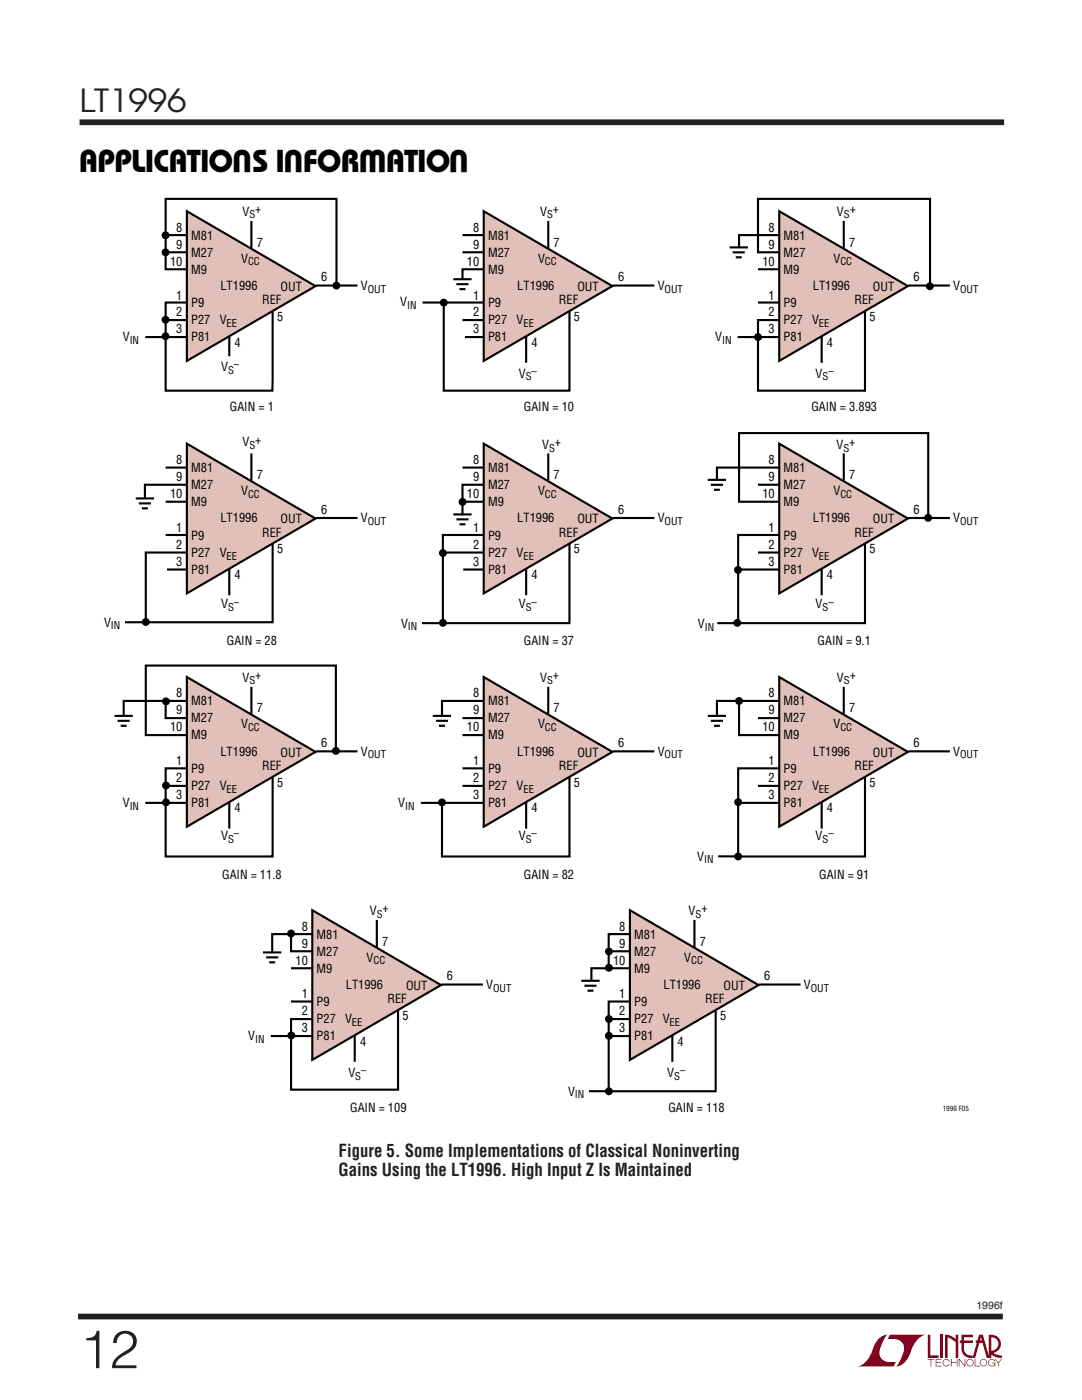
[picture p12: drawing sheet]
<svg xmlns="http://www.w3.org/2000/svg" width="216mm" height="279mm" viewBox="0 0 216 279" stroke-linecap="round" stroke-linejoin="round" font-family="sans-serif">
<g fill="#81031f">
<path d="M185.1 266.4h.5v4.1h1.7v.5h-2.2z"/>
<path d="M175.6 267l.5-.4 1-.2a5.2 5.2 0 0 0-1.6 4.2 2.65 2.65 0 0 0 3.3 1.2l-.5 .9h-7.2a5 5 0 0 0 3.2-3.9l.4-.8z"/>
<path d="M177.6 266.4h7.1a5 5 0 0 0-3.1 3.8 3.3 3.3 0 0 1-2.8 2.5 5.2 5.2 0 0 0 1.5-4.2 2.65 2.65 0 0 0-3.2-1.3z"/>
<path d="M187.7 266.4h.5v4.6h-.5z"/>
<path d="M188.6 266.4l1.1 .2 1 .6v-.8h.5v4.6h-.5v-3.1l-1.6-1v4.1h-.5z"/>
<path d="M185.1 271.2h1.3v.1h-.6v1.4h-.1v-1.4h-.6z"/>
<path d="M186.7 271.2h1.1v.1h-1v.6h1v.1h-1v.6h1.1v.1h-1.2z"/>
<path d="M189.8 271.2h.1v.7h1v-.7h.2v1.5h-.2v-.7h-1v.7h-.1z"/>
<path d="M191.3 271.2h.2l1 1.3v-1.3h.1v1.5h-.1l-1.1-1.3v1.3h-.1z"/>
<path d="M194.5 271.2h.1v1.4h1v.1h-1.1z"/>
<path d="M198.5 271.2h.2l.5 .8 .5-.8h.2l-.6 .9v.6h-.2v-.6z"/>
<path d="M191.8 266.4h2.3v.5h-1.7v.6h1.7v.5h-1.7v1.2a1.35 1.35 0 0 0 1.7 1.3v.5l1.3-4.6h.7l1.2 4.2v-4.2a1.88 1.88 0 0 1 2.4 1.3 1.88 1.88 0 0 1-1.5 2.3l.8 .4 .9 .1v.5h-.4a3.4 3.4 0 0 1-1.9-.8v-.6a1.37 1.37 0 0 0 1.6-1.3 1.37 1.37 0 0 0-1.4-1.4v4.1h-.9l-.8-3h-1.4v-.5h1.2l-.2-.6-1.1 4.1a2.1 2.1 0 0 1-2.7-1.3l-.1-1.7h-.3v-.5h.3z"/>
<path d="M193 271.4a.74 .74 0 0 1 1.2 .1 .74 .74 0 0 1-.4 1.1 .74 .74 0 0 1-1-.6h.2a.6 .6 0 0 0 .8 .5 .6 .6 0 0 0 .2-1 .6 .6 0 0 0-1 .2v.3h-.2z"/>
<path d="M195.7 271.4a.74 .74 0 0 1 1.2 .1 .74 .74 0 0 1-.4 1.1 .74 .74 0 0 1-1-.6h.1a.6 .6 0 0 0 .9 .5 .6 .6 0 0 0 .2-1 .6 .6 0 0 0-1 .2l-.1 .3h-.1z"/>
<path d="M197.3 271.4a.73 .73 0 0 1 1.3 .3h-.2a.6 .6 0 0 0-.9-.2 .6 .6 0 0 0 .1 1 .6 .6 0 0 0 .9-.4h-.5v-.1h.6v.7h-.1v-.3a.74 .74 0 0 1-1.1 .1 .74 .74 0 0 1-.1-1.1z"/>
<path d="M188.3 271.4a.73 .73 0 0 1 1.2 .4h-.1a.6 .6 0 0 0-.9-.3 .6 .6 0 0 0-.1 .9 .6 .6 0 0 0 1-.2h.1a.74 .74 0 0 1-1.1 .4 .74 .74 0 0 1-.1-1.2z"/>
</g>
<path d="M15.9 24.4h184.5M15.6 262.7h184.5" fill="none" stroke="#1f221e" stroke-width="1.1" stroke-linecap="butt"/>
<g fill="none" stroke="#000" stroke-width=".42">
<path d="M37.2 60.4h-4.1v17.6h21.2l.1-16.1M45.8 67v4.1M88.5 60.3v17.7h25.1v-16.1M105 67v5.4M164 67v5.4M172.6 61.9v16.1h-21.3v-10.7M45.8 113.4v5.4M54.4 108.3v15.9h-25.3v-13.9h8.1M96.4 106.8h-8v17.6h25.2v-16.1M105 113.4v5.4M155.4 106.8h-8.1v17.6h25.3v-16.1M164 113.4v5.4"/>
<path d="M45.8 160v5.4M54.4 154.9v16h-21.3v-10.7M105 160v5.4M113.6 154.9v16h-25.4v-10.7M155.4 153.3h-8.1v17.6h25.3v-16M164 160v5.4M125.6 199.9h-4.1v17.9h21.3v-16.4M70.8 206.5v5.4M79.4 201.4v16.1h-21.3v-14.1h4.1M134.2 206.5v5.4"/>
</g>
<g fill="#000">
<circle cx="33" cy="47" r=".79"/>
<circle cx="33" cy="50.4" r=".79"/>
<circle cx="67.1" cy="57" r=".79"/>
<circle cx="185.5" cy="57.1" r=".79"/>
<circle cx="33" cy="67.1" r=".79"/>
<circle cx="33" cy="63.8" r=".79"/>
<circle cx="88.5" cy="60.4" r=".79"/>
<circle cx="151.3" cy="67.3" r=".79"/>
<circle cx="88.4" cy="110.4" r=".79"/>
<circle cx="92.3" cy="100.2" r=".79"/>
<circle cx="147.3" cy="113.7" r=".79"/>
<circle cx="185.2" cy="103.3" r=".79"/>
<circle cx="33.1" cy="140" r=".79"/>
<circle cx="88.4" cy="124.3" r=".79"/>
<circle cx="147.1" cy="124.3" r=".79"/>
<circle cx="147.5" cy="139.9" r=".79"/>
<circle cx="33.1" cy="156.8" r=".79"/>
<circle cx="67" cy="149.9" r=".79"/>
<circle cx="33.1" cy="160.1" r=".79"/>
<circle cx="88.2" cy="160.1" r=".79"/>
<circle cx="58.1" cy="186.3" r=".79"/>
<circle cx="121.5" cy="189.9" r=".79"/>
<circle cx="121.5" cy="193.1" r=".79"/>
<circle cx="58.1" cy="206.6" r=".79"/>
</g>
<path d="M37.3 42.1l25.7 15-25.7 14.9z" fill="#e0c0b8"/>
<g fill="none" stroke="#000" stroke-width=".42">
<path d="M33.1 46.9h4.1M37.2 53.7h-4.1v-14h34v17.2M37.2 50.3h-4.2M37.3 42.1l25.7 15-25.7 14.9zM50.2 44.1v5.4M63 57h8.3M90.5 55.7h3.6M91.1 56.7h2.4M91.7 57.7h1.2M145.6 49.4h3.6M146.2 50.4h2.4M146.8 51.4h1.2"/>
<path d="M29 67.3h8.2M33.1 63.9h4.1M27.1 99.5h3.6M141.2 95.8h3.7M141.8 96.8h2.5M142.5 97.7h1.1M27.7 100.5h2.4M28.3 101.4h1.2M90.5 102.7h3.6M91.1 103.7h2.4M91.7 104.6h1.2M22.8 142.9h3.7"/>
<path d="M23.5 143.9h2.4M24.1 144.8h1.2M86.4 142.9h3.6M87 143.9h2.4M87.6 144.8h1.2M141.2 142.9h3.7M141.8 143.9h2.5M142.5 144.8h1.1M52.5 190.1h3.6M53.1 191.1h2.4M53.7 192.1h1.2M116 195.7h3.6"/>
<path d="M116.6 196.7h2.4M117.2 197.7h1.2"/>
</g>
<path d="M92.3 55.7v2.3M147.4 49.4v2.2M28.9 99.5v2.2M143.1 95.8v2.2M92.3 102.7v2.2M24.7 142.9v2.2M88.2 142.9v2.2M143.1 142.9v2.2M54.3 190.1v2.2M117.8 195.8v2.2" fill="none" stroke="#fff" stroke-width=".97" stroke-linecap="butt"/>
<path d="M96.5 42.1l25.7 15-25.7 14.9z" fill="#e0c0b8"/>
<path d="M92.3 46.9h4.1M96.4 53.7h-4.1v2M96.4 50.3h-4.1M96.5 42.1l25.7 15-25.7 14.9zM109.4 44.1v5.4M122.3 57h8.3M84.3 60.4h12.1M92.3 63.9h4.1M92.8 67.3h3.6" fill="none" stroke="#000" stroke-width=".42"/>
<path d="M155.5 42.1l25.7 15-25.7 14.9z" fill="#e0c0b8"/>
<path d="M151.3 53.7h4.1M155.4 46.9h-7.9v2.5M155.4 50.3h-4.1v-10.6h34.3v17.3M155.5 42.1l25.7 15-25.7 14.9zM168.4 44.1v5.4M181.2 57h8.3M147.2 67.3h8.2M151.3 60.4h4.1M155.4 63.9h-4.1v3.4" fill="none" stroke="#000" stroke-width=".42"/>
<path d="M37.3 88.5l25.7 15-25.7 14.9z" fill="#e0c0b8"/>
<path d="M33.1 93.3h4.1M37.2 96.7h-8.3v2.8M37.3 88.5l25.7 15-25.7 14.9zM50.2 90.5v5.4M33.1 100.1h4.1M33.1 106.8h4.1M33.3 113.7h3.9M63 103.4h8.3" fill="none" stroke="#000" stroke-width=".42"/>
<path d="M96.5 88.5l25.7 15-25.7 14.9z" fill="#e0c0b8"/>
<path d="M92.3 93.3h4.1M96.4 96.7h-4.1v6.1M96.5 88.5l25.7 15-25.7 14.9zM109.4 90.5v5.4M88.4 110.3h8M92.3 100.1h4.1M92.4 113.7h4M122.3 103.4h8.3" fill="none" stroke="#000" stroke-width=".42"/>
<path d="M155.5 88.5l25.7 15-25.7 14.9z" fill="#e0c0b8"/>
<g fill="none" stroke="#000" stroke-width=".42">
<path d="M155.4 93.3h-12.3v2.5M155.4 96.7h-4.1M155.5 88.5l25.7 15-25.7 14.9zM168.4 90.5v5.4M147.3 113.7h8.1M151.3 110.3h4.1M155.4 100.1h-7.9v-13.7h37.7v17.1M181.2 103.4h8.3M24.9 124.2h4.2M84.2 124.4h4.2M143.1 124.4h4.2M143.3 170.9h4.2"/>
<path d="M117.5 217.8h4.2"/>
</g>
<g fill="#000">
<circle cx="29.1" cy="124.1" r=".79"/>
<circle cx="147.3" cy="170.9" r=".79"/>
<circle cx="147.3" cy="160.1" r=".79"/>
<circle cx="121.5" cy="206.7" r=".79"/>
<circle cx="121.5" cy="217.8" r=".79"/>
<circle cx="121.5" cy="203.4" r=".79"/>
</g>
<path d="M37.3 135.1l25.7 15-25.7 14.9z" fill="#e0c0b8"/>
<path d="M33.1 139.9v3.4h4.1M37.2 139.9h-12.5v3M37.3 135.1l25.7 15-25.7 14.9zM50.2 137.1v5.4M33.1 156.8h4.1M37.2 146.7h-8.1v-13.9h37.9v17.1M37.2 153.3h-4.1v6.9M63 149.9h8.3M29 160.2h8.2" fill="none" stroke="#000" stroke-width=".42"/>
<path d="M96.5 135.1l25.7 15-25.7 14.9z" fill="#e0c0b8"/>
<path d="M96.4 139.9h-8.2v3.2M96.5 135.1l25.7 15-25.7 14.9zM109.4 137.1v5.4M92.3 143.3h4.1M92.3 146.7h4.1M92.3 156.8h4.1M92.3 153.3h4.1M122.3 149.9h8.3M84 160.2h12.4" fill="none" stroke="#000" stroke-width=".42"/>
<path d="M155.5 135.1l25.7 15-25.7 14.9z" fill="#e0c0b8"/>
<path d="M147.5 139.9v6.8h7.9M155.5 135.1l25.7 15-25.7 14.9zM155.5 139.9h-12.4v3.2M168.4 137.1v5.4M151.3 143.3h4.1M151.3 156.8h4.1M181.2 149.9h8.3M147.2 160.2h8.2" fill="none" stroke="#000" stroke-width=".42"/>
<path d="M62.3 181.7l25.7 14.9-25.7 14.9z" fill="#e0c0b8"/>
<path d="M58.1 186.4v3.4h4.1M58.1 193.2h4.1M58.1 199.9h4.1M62.2 186.4h-7.9v3.7M62.3 181.7l25.7 14.9-25.7 14.9zM75.2 183.6v5.4M88.1 196.5h8.3M54 206.8h8.2" fill="none" stroke="#000" stroke-width=".42"/>
<path d="M125.7 181.7l25.7 14.9-25.7 14.9z" fill="#e0c0b8"/>
<path d="M121.5 189.8h4.1M125.6 186.4h-4.1v6.9M125.6 193.2h-7.6v2.7M125.7 181.7l25.7 14.9-25.7 14.9zM138.6 183.6v5.4M151.4 196.5h8.3M121.5 203.4h4.1M121.5 206.8h4.1" fill="none" stroke="#000" stroke-width=".42"/>
<text font-size="10.6" fill="#1f221e" x="16" y="273">12</text>
<text font-size="6.3" fill="#1f221e" x="15.9" y="22.4">LT1996</text>
<g font-size="6.3">
<text x="50.2" y="30" transform="rotate(-180 50.2 30)">U</text>
<text x="60.5" y="30" transform="rotate(-180 60.5 30)">U</text>
<text x="77.2" y="30" transform="rotate(-180 77.2 30)">W</text>
<text x="93.5" y="30" transform="rotate(-180 93.5 30)">U</text>
<text x="15.7" y="34.4">APPLICATIO S I FOR</text>
<text x="77" y="34.4">ATIO</text>
</g>
<g font-size="3.5" fill="#1f221e">
<text x="67.6" y="230.8">Figure 5. Some Implementations of Classical Noninverting</text>
<text x="67.6" y="234.7">Gains Using the LT1996. High Input Z Is Maintained</text>
</g>
<g font-size="2.5">
<text x="35.2" y="46.2">8</text>
<text x="38.2" y="47.8">M81</text>
<text x="48.4" y="43">V +</text>
<text x="94.4" y="46.2">8</text>
<text x="97.4" y="47.8">M81</text>
<text x="107.8" y="43">V +</text>
<text x="153.4" y="46.2">8</text>
<text x="156.4" y="47.8">M81</text>
<text x="167" y="43">V +</text>
<text x="33.9" y="53">10</text>
<text x="35.2" y="49.6">9</text>
<text x="38.2" y="51.2">M27</text>
<text x="48.1" y="52.4">V</text>
<text x="51.2" y="49.2">7</text>
<text x="93.2" y="53">10</text>
<text x="94.4" y="49.6">9</text>
<text x="97.4" y="51.2">M27</text>
<text x="107.4" y="52.4">V</text>
<text x="110.5" y="49.2">7</text>
<text x="152.1" y="53">10</text>
<text x="153.4" y="49.6">9</text>
<text x="156.4" y="51.2">M27</text>
<text x="166.3" y="52.4">V</text>
<text x="169.4" y="49.2">7</text>
<text x="35.2" y="59.8">1</text>
<text x="38.2" y="54.6">M9</text>
<text x="44" y="57.9">LT1996</text>
<text x="56" y="58">OUT</text>
<text x="64.1" y="56.1">6</text>
<text x="72" y="57.9">V</text>
<text x="94.4" y="59.8">1</text>
<text x="97.4" y="54.6">M9</text>
<text x="103.2" y="57.9">LT1996</text>
<text x="115.2" y="58">OUT</text>
<text x="123.3" y="56.1">6</text>
<text x="131.2" y="57.9">V</text>
<text x="153.4" y="59.8">1</text>
<text x="156.4" y="54.6">M9</text>
<text x="162.2" y="57.9">LT1996</text>
<text x="174.2" y="58">OUT</text>
<text x="182.3" y="56.1">6</text>
<text x="190.2" y="57.9">V</text>
<text x="35.2" y="63.2">2</text>
<text x="38.2" y="61.4">P9</text>
<text x="38.2" y="64.7">P27</text>
<text x="43.8" y="64.7">V</text>
<text x="52.3" y="60.7">REF</text>
<text x="55.3" y="64">5</text>
<text x="79.9" y="61">V</text>
<text x="94.4" y="63.2">2</text>
<text x="97.4" y="61.4">P9</text>
<text x="97.4" y="64.7">P27</text>
<text x="103.1" y="64.7">V</text>
<text x="111.5" y="60.7">REF</text>
<text x="114.5" y="64">5</text>
<text x="153.4" y="63.2">2</text>
<text x="156.4" y="61.4">P9</text>
<text x="156.4" y="64.7">P27</text>
<text x="162" y="64.7">V</text>
<text x="170.5" y="60.7">REF</text>
<text x="173.5" y="64">5</text>
<text x="24.5" y="68.1">V</text>
<text x="35.2" y="66.5">3</text>
<text x="38.2" y="68.1">P81</text>
<text x="46.8" y="69.2">4</text>
<text x="94.4" y="66.5">3</text>
<text x="97.4" y="68.1">P81</text>
<text x="106" y="69.2">4</text>
<text x="142.7" y="68.1">V</text>
<text x="153.4" y="66.5">3</text>
<text x="156.4" y="68.1">P81</text>
<text x="165" y="69.2">4</text>
<text x="44.1" y="74">V</text>
<text x="103.5" y="75.4">V</text>
<text x="162.7" y="75.4">V</text>
<text x="45.9" y="82">GAIN = 1</text>
<text x="104.5" y="82">GAIN = 10</text>
<text x="161.9" y="82">GAIN = 3.893</text>
<text x="48.4" y="89.1">V +</text>
<text x="108.2" y="89.6">V +</text>
<text x="166.9" y="89.6">V +</text>
<text x="35.2" y="92.6">8</text>
<text x="38.2" y="94.2">M81</text>
<text x="51.2" y="95.6">7</text>
<text x="94.4" y="92.6">8</text>
<text x="97.4" y="94.2">M81</text>
<text x="110.5" y="95.6">7</text>
<text x="153.4" y="92.6">8</text>
<text x="156.4" y="94.2">M81</text>
<text x="169.4" y="95.6">7</text>
<text x="33.9" y="99.4">10</text>
<text x="35.2" y="96">9</text>
<text x="38.2" y="97.6">M27</text>
<text x="38.2" y="101">M9</text>
<text x="48.1" y="98.8">V</text>
<text x="93.2" y="99.4">10</text>
<text x="94.4" y="96">9</text>
<text x="97.4" y="97.6">M27</text>
<text x="97.4" y="101">M9</text>
<text x="107.4" y="98.8">V</text>
<text x="152.1" y="99.4">10</text>
<text x="153.4" y="96">9</text>
<text x="156.4" y="97.6">M27</text>
<text x="156.4" y="101">M9</text>
<text x="166.3" y="98.8">V</text>
<text x="35.2" y="106.2">1</text>
<text x="38.2" y="107.8">P9</text>
<text x="44" y="104.3">LT1996</text>
<text x="52.3" y="107.1">REF</text>
<text x="56" y="104.4">OUT</text>
<text x="64.1" y="102.5">6</text>
<text x="72" y="104.3">V</text>
<text x="94.4" y="106.2">1</text>
<text x="97.4" y="107.8">P9</text>
<text x="103.2" y="104.3">LT1996</text>
<text x="111.5" y="107.1">REF</text>
<text x="115.2" y="104.4">OUT</text>
<text x="123.3" y="102.5">6</text>
<text x="131.2" y="104.3">V</text>
<text x="153.4" y="106.2">1</text>
<text x="156.4" y="107.8">P9</text>
<text x="162.2" y="104.3">LT1996</text>
<text x="170.5" y="107.1">REF</text>
<text x="174.2" y="104.4">OUT</text>
<text x="182.3" y="102.5">6</text>
<text x="190.2" y="104.3">V</text>
<text x="35.2" y="109.6">2</text>
<text x="35.2" y="112.9">3</text>
<text x="38.2" y="111.1">P27</text>
<text x="43.8" y="111.1">V</text>
<text x="55.3" y="110.4">5</text>
<text x="94.4" y="109.6">2</text>
<text x="94.4" y="112.9">3</text>
<text x="97.4" y="111.1">P27</text>
<text x="103.1" y="111.1">V</text>
<text x="114.5" y="110.4">5</text>
<text x="153.4" y="109.6">2</text>
<text x="153.4" y="112.9">3</text>
<text x="156.4" y="111.1">P27</text>
<text x="162" y="111.1">V</text>
<text x="173.5" y="110.4">5</text>
<text x="38.2" y="114.5">P81</text>
<text x="46.8" y="115.5">4</text>
<text x="97.4" y="114.5">P81</text>
<text x="106" y="115.5">4</text>
<text x="156.4" y="114.5">P81</text>
<text x="165" y="115.5">4</text>
<text x="20.8" y="125.1">V</text>
<text x="44.1" y="121.4">V</text>
<text x="80" y="125.3">V</text>
<text x="103.5" y="121.4">V</text>
<text x="139.3" y="125.4">V</text>
<text x="162.7" y="121.4">V</text>
<text x="45.3" y="128.8">GAIN = 28</text>
<text x="104.5" y="128.8">GAIN = 37</text>
<text x="163.1" y="128.8">GAIN = 9.1</text>
<text x="48.4" y="136">V +</text>
<text x="107.8" y="136">V +</text>
<text x="167" y="136">V +</text>
<text x="35.2" y="139.2">8</text>
<text x="35.2" y="142.6">9</text>
<text x="38.2" y="140.8">M81</text>
<text x="51.2" y="142.2">7</text>
<text x="94.4" y="139.2">8</text>
<text x="94.4" y="142.6">9</text>
<text x="97.4" y="140.8">M81</text>
<text x="110.5" y="142.2">7</text>
<text x="153.4" y="139.2">8</text>
<text x="153.4" y="142.6">9</text>
<text x="156.4" y="140.8">M81</text>
<text x="169.4" y="142.2">7</text>
<text x="33.9" y="146">10</text>
<text x="38.2" y="144.2">M27</text>
<text x="38.2" y="147.5">M9</text>
<text x="48.1" y="145.4">V</text>
<text x="64.1" y="149.1">6</text>
<text x="93.2" y="146">10</text>
<text x="97.4" y="144.2">M27</text>
<text x="97.4" y="147.5">M9</text>
<text x="107.4" y="145.4">V</text>
<text x="123.3" y="149.1">6</text>
<text x="152.1" y="146">10</text>
<text x="156.4" y="144.2">M27</text>
<text x="156.4" y="147.5">M9</text>
<text x="166.3" y="145.4">V</text>
<text x="182.3" y="149.1">6</text>
<text x="35.2" y="152.7">1</text>
<text x="38.2" y="154.3">P9</text>
<text x="44" y="150.8">LT1996</text>
<text x="52.3" y="153.7">REF</text>
<text x="56" y="151">OUT</text>
<text x="72" y="150.8">V</text>
<text x="94.4" y="152.7">1</text>
<text x="97.4" y="154.3">P9</text>
<text x="103.2" y="150.8">LT1996</text>
<text x="111.5" y="153.7">REF</text>
<text x="115.2" y="151">OUT</text>
<text x="131.2" y="150.8">V</text>
<text x="153.4" y="152.7">1</text>
<text x="156.4" y="154.3">P9</text>
<text x="162.2" y="150.8">LT1996</text>
<text x="170.5" y="153.7">REF</text>
<text x="174.2" y="151">OUT</text>
<text x="190.2" y="150.8">V</text>
<text x="24.5" y="161.1">V</text>
<text x="35.2" y="156.1">2</text>
<text x="35.2" y="159.5">3</text>
<text x="38.2" y="157.7">P27</text>
<text x="38.2" y="161.1">P81</text>
<text x="43.8" y="157.7">V</text>
<text x="55.3" y="157">5</text>
<text x="79.5" y="161.1">V</text>
<text x="94.4" y="156.1">2</text>
<text x="94.4" y="159.5">3</text>
<text x="97.4" y="157.7">P27</text>
<text x="97.4" y="161.1">P81</text>
<text x="103.1" y="157.7">V</text>
<text x="114.5" y="157">5</text>
<text x="153.4" y="156.1">2</text>
<text x="153.4" y="159.5">3</text>
<text x="156.4" y="157.7">P27</text>
<text x="156.4" y="161.1">P81</text>
<text x="162" y="157.7">V</text>
<text x="173.5" y="157">5</text>
<text x="44.1" y="167.7">V</text>
<text x="46.8" y="162.1">4</text>
<text x="103.5" y="167.7">V</text>
<text x="106" y="162.1">4</text>
<text x="162.7" y="167.7">V</text>
<text x="165" y="162.1">4</text>
<text x="139.1" y="171.8">V</text>
<text x="44.3" y="175.3">GAIN = 11.8</text>
<text x="104.5" y="175.3">GAIN = 82</text>
<text x="163.5" y="175.3">GAIN = 91</text>
<text x="60.2" y="185.7">8</text>
<text x="73.8" y="182.6">V +</text>
<text x="123.6" y="185.7">8</text>
<text x="137.4" y="182.6">V +</text>
<text x="60.2" y="189.1">9</text>
<text x="63.2" y="187.3">M81</text>
<text x="63.2" y="190.7">M27</text>
<text x="73.2" y="191.9">V</text>
<text x="76.2" y="188.7">7</text>
<text x="123.6" y="189.1">9</text>
<text x="126.6" y="187.3">M81</text>
<text x="126.6" y="190.7">M27</text>
<text x="136.5" y="191.9">V</text>
<text x="139.6" y="188.7">7</text>
<text x="59" y="192.5">10</text>
<text x="63.2" y="194.1">M9</text>
<text x="69" y="197.4">LT1996</text>
<text x="81" y="197.5">OUT</text>
<text x="89.1" y="195.6">6</text>
<text x="97" y="197.4">V</text>
<text x="122.3" y="192.5">10</text>
<text x="126.6" y="194.1">M9</text>
<text x="132.4" y="197.4">LT1996</text>
<text x="144.4" y="197.5">OUT</text>
<text x="152.5" y="195.6">6</text>
<text x="160.4" y="197.4">V</text>
<text x="60.2" y="199.3">1</text>
<text x="60.2" y="202.7">2</text>
<text x="63.2" y="200.9">P9</text>
<text x="77.3" y="200.2">REF</text>
<text x="80.3" y="203.5">5</text>
<text x="123.6" y="199.3">1</text>
<text x="123.6" y="202.7">2</text>
<text x="126.6" y="200.9">P9</text>
<text x="140.7" y="200.2">REF</text>
<text x="143.7" y="203.5">5</text>
<text x="49.5" y="207.6">V</text>
<text x="60.2" y="206">3</text>
<text x="63.2" y="204.2">P27</text>
<text x="63.2" y="207.6">P81</text>
<text x="68.9" y="204.2">V</text>
<text x="71.8" y="208.7">4</text>
<text x="123.6" y="206">3</text>
<text x="126.6" y="204.2">P27</text>
<text x="126.6" y="207.6">P81</text>
<text x="132.2" y="204.2">V</text>
<text x="135.2" y="208.7">4</text>
<text x="69.5" y="215">V</text>
<text x="133.1" y="215">V</text>
<text x="113.3" y="218.7">V</text>
<text x="69.9" y="222">GAIN = 109</text>
<text x="133.4" y="222">GAIN = 118</text>
</g>
<g font-size="2.1">
<text x="49.8" y="43.5">S</text>
<text x="109.2" y="43.5">S</text>
<text x="168.4" y="43.5">S</text>
<text x="49.5" y="52.9">CC</text>
<text x="108.7" y="52.9">CC</text>
<text x="167.7" y="52.9">CC</text>
<text x="73.4" y="58.4">OUT</text>
<text x="132.6" y="58.4">OUT</text>
<text x="191.6" y="58.4">OUT</text>
<text x="45.2" y="65.3">EE</text>
<text x="81.2" y="61.6">IN</text>
<text x="104.4" y="65.3">EE</text>
<text x="163.4" y="65.3">EE</text>
<text x="25.9" y="68.6">IN</text>
<text x="144.1" y="68.6">IN</text>
<text x="45.5" y="74.6">S</text>
<text x="46.7" y="73.5">–</text>
<text x="104.9" y="75.9">S</text>
<text x="106.1" y="74.8">–</text>
<text x="164.1" y="75.9">S</text>
<text x="165.3" y="74.8">–</text>
<text x="49.8" y="89.6">S</text>
<text x="109.5" y="90.1">S</text>
<text x="168.3" y="90.1">S</text>
<text x="49.5" y="99.3">CC</text>
<text x="108.7" y="99.3">CC</text>
<text x="167.7" y="99.3">CC</text>
<text x="73.4" y="104.8">OUT</text>
<text x="132.6" y="104.8">OUT</text>
<text x="191.6" y="104.8">OUT</text>
<text x="45.2" y="111.7">EE</text>
<text x="104.4" y="111.7">EE</text>
<text x="163.4" y="111.7">EE</text>
<text x="22.1" y="125.6">IN</text>
<text x="45.5" y="121.9">S</text>
<text x="46.7" y="120.9">–</text>
<text x="81.4" y="125.8">IN</text>
<text x="104.9" y="121.9">S</text>
<text x="106.1" y="120.9">–</text>
<text x="140.6" y="126">IN</text>
<text x="164.1" y="121.9">S</text>
<text x="165.3" y="120.9">–</text>
<text x="49.8" y="136.6">S</text>
<text x="109.2" y="136.6">S</text>
<text x="168.4" y="136.6">S</text>
<text x="49.5" y="145.9">CC</text>
<text x="108.7" y="145.9">CC</text>
<text x="167.7" y="145.9">CC</text>
<text x="73.4" y="151.4">OUT</text>
<text x="132.6" y="151.4">OUT</text>
<text x="191.6" y="151.4">OUT</text>
<text x="25.9" y="161.6">IN</text>
<text x="45.2" y="158.2">EE</text>
<text x="80.8" y="161.6">IN</text>
<text x="104.4" y="158.2">EE</text>
<text x="163.4" y="158.2">EE</text>
<text x="46.7" y="167.1">–</text>
<text x="106.1" y="167.1">–</text>
<text x="165.3" y="167.1">–</text>
<text x="45.5" y="168.2">S</text>
<text x="104.9" y="168.2">S</text>
<text x="140.5" y="172.3">IN</text>
<text x="164.1" y="168.2">S</text>
<text x="75.2" y="183.2">S</text>
<text x="138.8" y="183.2">S</text>
<text x="74.5" y="192.4">CC</text>
<text x="98.4" y="197.9">OUT</text>
<text x="137.9" y="192.4">CC</text>
<text x="161.8" y="197.9">OUT</text>
<text x="50.9" y="208.1">IN</text>
<text x="70.2" y="204.8">EE</text>
<text x="133.6" y="204.8">EE</text>
<text x="70.9" y="215.5">S</text>
<text x="72.1" y="214.4">–</text>
<text x="134.5" y="215.5">S</text>
<text x="135.7" y="214.4">–</text>
<text x="114.7" y="219.2">IN</text>
</g>
<text font-size="2.1" fill="#1f221e" x="194.8" y="261.3">1996f</text>
<text font-size="1.4" x="188.1" y="221.7">1996 F05</text>
</svg>
